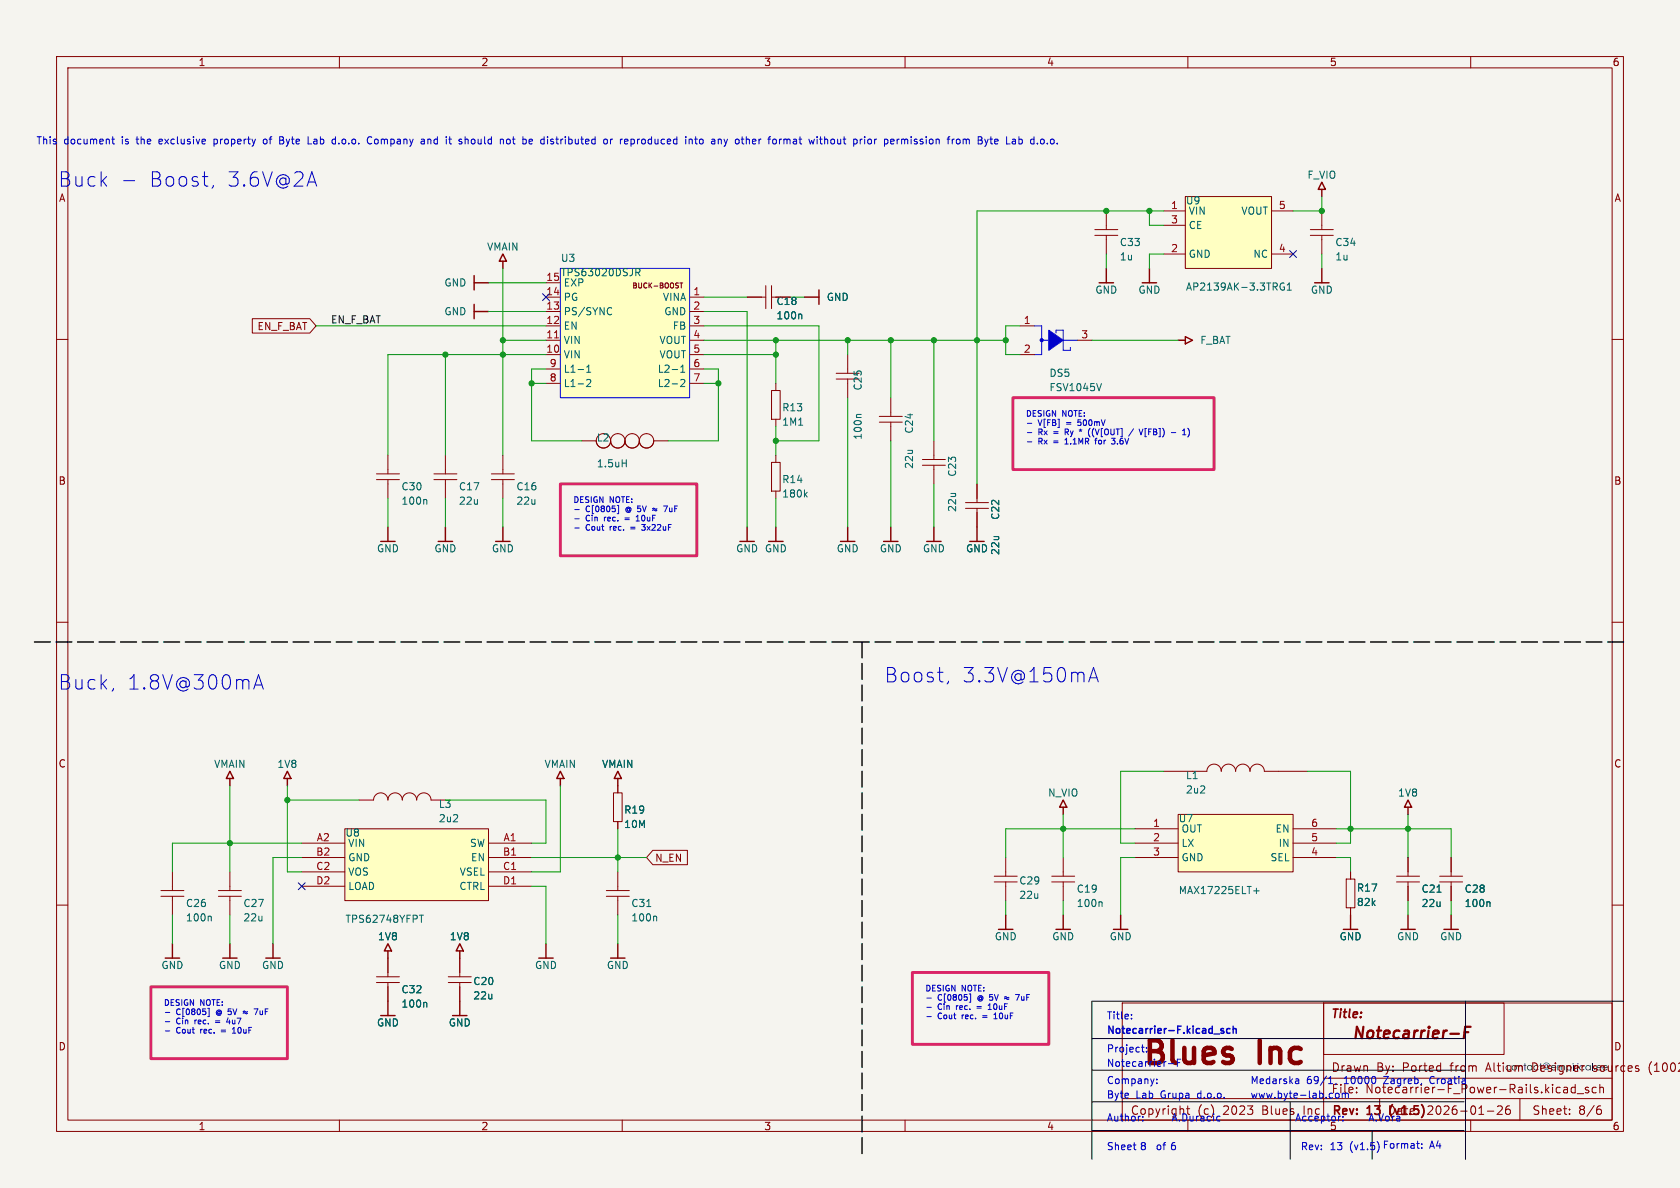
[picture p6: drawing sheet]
<svg xmlns="http://www.w3.org/2000/svg" width="297mm" height="210mm" viewBox="0 0 297 210" stroke-linecap="round" stroke-linejoin="round" font-family="sans-serif">
<path d="M0 0h297v210h-297z" fill="#f5f4ef" stroke="#f5f4ef" stroke-width=".18"/>
<g fill="none" stroke="#840000" stroke-width=".18">
<path d="M10 10h277v190h-277zM12 12h273v186h-273zM60 10v2M110 10v2M160 10v2M210 10v2M260 10v2M10 60h2M285 60h2M10 110h2M285 110h2M10 160h2"/>
<path d="M198.4 177.3h86.6v20.7h-86.6zM285 160h2M60 198v2M110 198v2M160 198v2M198.4 194.2h86.6M210 198v2M239.8 192.3v.1M239.8 193.1v.1M239.9 192.3l-.1 .1M260 198v2M262.9 196.4h1.2"/>
<path d="M264.7 195.6l.6-.1 .2 .1 .1 .3-.9 1.1h.9M266.9 195.5a.59 .59 0 0 0-.7 .6v.6l.1 .2 .4 .1 .2-.1 .1-.5-.1-.3h-.5l-.2 .3M276.5 192.3h.5l.1 .9M276.5 193.1h.6M277.1 192.6l-.6 .1M277.5 196.9v.1M277.5 196.1v.1M278.5 192.3l-.5-.1-.2 .3v.4l.1 .2h.6M278.5 191.7v1.5M278.8 193.3h1.2M280.8 192.3l-.3-.1-.2 .2v.2l.5 .2v.3h-.5M282.2 192.3l-.4-.1-.3 .3v.4l.1 .2h.6"/>
<path d="M282.5 196.1h.5l.1 .3-.1 .5-.5 .1M282.8 192.3l.2-.1 .4 .1 .1 .9M282.8 191.7v1.5M283 195.5l-.5 .1"/>
</g>
<path d="M256.4 182.7h1.5M258.9 182.5h.7M260 181.5h-1l-.2 2" fill="none" stroke="#840000" stroke-width=".4"/>
<g fill="#281c2d">
<path d="M269.5 187.9h.1v.4h.2v.1h-.2l.1 .7 .1 .1h-.3v-.8h-.1v-.1h.1z"/>
<path d="M270.1 188.4l.3-.1 .4 .1v-.1h.1v.9h-.1v-.1l-.3 .1h-.3l-.3-.4h.2a.34 .34 0 0 0 .5 .3 .34 .34 0 0 0 0-.6 .34 .34 0 0 0-.5 .2l-.2 .1z"/>
<path d="M280.4 188.4l.3-.1 .4 .1v-.1h.1v.9h-.1v-.1l-.3 .1h-.3l-.2-.4h.1a.34 .34 0 0 0 .5 .3 .34 .34 0 0 0 .1-.6 .34 .34 0 0 0-.6 .2l-.1 .1z"/>
<path d="M281.4 187.9h.2v1.3h-.2z"/>
</g>
<g fill="none" stroke="#840000" stroke-width=".18">
<path d="M66.5 84.8h4.1M66.5 83.8h4.1M68.6 80.5v3.3M68.6 84.8v3.3M107.2 158.4h4.1M107.2 157.4h4.1M109.2 154.1v3.3M109.2 158.4v3.3M66.5 173.7h4.1M66.5 172.7h4.1M68.6 169.4v3.3M68.6 173.7v3.3"/>
<path d="M79.2 173.7h4.1M79.2 172.7h4.1M81.3 169.4v3.3M81.3 173.7v3.3M234 177.3h31.9v9.1h-31.9zM234 177.3v20.7M209.8 196h.5M210 195.5v1.3M234 190.6h51M243.9 194.2v3.8M268.7 194.2v3.8M291.6 188.3v1"/>
</g>
<g fill="none" stroke="#840000" stroke-width=".25">
<path d="M40.6 136.3l.7 1.3h-1.3zM40.6 137.6v1.3M67.3 179.5h2.5M68.6 166.8l.6 1.3h-1.3zM68.6 168.1v1.3M68.6 177v2.5M80 179.5h2.5M81.3 166.8l.6 1.3h-1.3zM81.3 168.1v1.3M81.3 177v2.5M95.2 169.4h2.6M96.5 166.8v2.6"/>
<path d="M107.9 169.4h2.6M109.2 166.8v2.6"/>
</g>
<path d="M75.3 88.3l.2 .2v.6M75.3 177.2l.2 .2v.6M114.3 160.3h.8M115.9 162l.2 .1v.7" fill="none" stroke="#006464" stroke-width=".18"/>
<path d="M61 146.5h25.4v12.7h-25.4z" fill="#ffffc2"/>
<path d="M61 146.5h25.4v12.7h-25.4z" fill="none" stroke="#800000" stroke-width=".18"/>
<g fill="none" stroke="#840000" stroke-width=".18">
<path d="M165.1 77.9v3.3M163.1 81.2h4M163.1 82.2h4M165.1 82.2v3.3M170.7 88.8h4.1M170.7 89.9h4.1M172.7 85.5v3.3M172.7 89.9v3.3M109.2 138.9v1.3M53.3 156.7h7.7M53.3 154.1h7.7M53.3 151.6h7.7"/>
<path d="M53.3 149h7.7M63.5 141.4h2.5a1.27 1.27 0 0 1 1.3-1.2 1.27 1.27 0 0 1 1.3 1.2 1.27 1.27 0 0 1 1.2-1.2 1.27 1.27 0 0 1 1.3 1.2 1.27 1.27 0 0 1 1.3-1.2 1.27 1.27 0 0 1 1.3 1.2 1.27 1.27 0 0 1 1.2-1.2 1.27 1.27 0 0 1 1.3 1.2h2.5M86.4 156.7h7.6M86.4 154.1h7.6M86.4 151.6h7.6M86.4 149h7.6M108.5 140.2h1.5v5h-1.5zM109.2 145.2v1.3"/>
</g>
<path d="M74.1 161.8h.8M74.5 161.8v1.3" fill="none" stroke="#006464" stroke-width=".18"/>
<g fill="none" stroke="#840000" stroke-width=".25">
<path d="M163.8 95.7h2.6M165.1 93.2v2.5M171.4 95.7h2.6M172.7 93.2v2.5M99.1 136.3l.6 1.3h-1.3zM99.1 137.6v1.3M109.2 136.3l.7 1.3h-1.3zM109.2 137.6v1.3M29.2 169.4h2.5M30.5 166.8v2.6M39.4 169.4h2.5M40.6 166.8v2.6"/>
<path d="M47 169.4h2.5M48.3 166.8v2.6M176.5 164.3h2.6M177.8 161.7v2.6"/>
</g>
<path d="M209.5 34.7h15.3v12.7h-15.3z" fill="#ffffc2"/>
<path d="M209.5 34.7h15.3v12.7h-15.3z" fill="none" stroke="#800000" stroke-width=".18"/>
<g fill="none" stroke="#840000" stroke-width=".18">
<path d="M195.6 37.3v3.3M205.7 39.8h3.8M205.7 37.3h3.8M224.8 37.3h3.8M233.7 37.3v3.3M193.5 41.6h4.1M193.5 40.6h4.1M195.6 41.6v3.3M205.7 44.9h3.8M224.8 44.9h3.8M231.6 41.6h4.1M231.6 40.6h4.1"/>
<path d="M233.7 41.6v3.3"/>
</g>
<path d="M227 50.1a.59 .59 0 0 0-.7 .6 .59 .59 0 0 0 .7 .5l.1-.5h-.3M227.6 51.3h.7M227.6 50.4l.3-.4v1.3" fill="none" stroke="#006464" stroke-width=".18"/>
<path d="M233.7 32.2l.6 1.3h-1.3zM233.7 33.5v1.2M232.4 50h2.5M233.7 47.4v2.6M196.8 164.3h2.6M198.1 161.7v2.6" fill="none" stroke="#840000" stroke-width=".25"/>
<circle cx="184.1" cy="60.1" r=".25" fill="#00f" stroke="#00f" stroke-width=".18"/>
<path d="M185.4 58.4l2.6 1.7-2.6 1.8z" fill="#00f"/>
<g fill="none" stroke="#000bff" stroke-width=".18">
<path d="M182.9 57.6h1.2v5.1h-1.2M185.4 58.4l2.6 1.7-2.6 1.8zM186.7 58.9v-.5h1.3v3.5h1.2v-.5M184.1 60.1h1.3M188 60.1h2.5"/>
<circle cx="184.1" cy="60.1" r=".25"/>
</g>
<g fill="none" stroke="#840000" stroke-width=".18">
<path d="M180.3 57.6h2.6M180.3 62.7h2.6M190.5 60.1h2.5M175.8 155.9h4M175.8 154.9h4M177.8 151.6v3.3M177.8 155.9v3.3M238 155.4h1.5v5.1h-1.5zM238.8 154.1v1.3M246.9 155.9h4.1M246.9 154.9h4.1M248.9 151.6v3.3"/>
<path d="M248.9 155.9v3.3M254.5 155.9h4.1M254.5 154.9h4.1M256.5 151.6v3.3M256.5 155.9v3.3M238.8 160.5v1.2"/>
</g>
<path d="M194.7 67.8l-.4 1.3M254 157.7h.8M263.2 159.4l.2 .2v.7" fill="none" stroke="#006464" stroke-width=".18"/>
<g fill="none" stroke="#840000" stroke-width=".25">
<path d="M194.3 50h2.5M195.6 47.4v2.6M201.9 50h2.6M203.2 47.4v2.6M209.5 59.5l1.3 .6-1.3 .7zM208.3 60.1h1.2M67.3 95.7h2.5M68.6 93.2v2.5M50.8 136.3l.6 1.3h-1.2zM50.8 137.6v1.3M237.5 164.3h2.5M238.8 161.7v2.6"/>
<path d="M247.6 164.3h2.6M248.9 161.7v2.6M255.3 164.3h2.5M256.5 161.7v2.6"/>
</g>
<path d="M208.3 144h20.3v10.1h-20.3z" fill="#ffffc2"/>
<path d="M208.3 144h20.3v10.1h-20.3z" fill="none" stroke="#800000" stroke-width=".18"/>
<g fill="none" stroke="#840000" stroke-width=".18">
<path d="M76.7 84.8h4.1M76.7 83.8h4.1M78.7 80.5v3.3M78.7 84.8v3.3M136.4 81.7h1.5v5.1h-1.5zM137.2 80.5v1.2M137.2 86.8v1.3M200.7 151.6h7.6M200.7 149h7.6M200.7 146.5h7.6M228.6 151.6h7.6M228.6 149h7.6"/>
<path d="M228.6 146.5h7.6"/>
</g>
<path d="M142.3 87.4l.4 .5M142.7 87l-.5 .5M221.6 157.5h1M222.1 157v1" fill="none" stroke="#006464" stroke-width=".18"/>
<path d="M135.9 95.7h2.5M137.2 93.2v2.5M148.6 95.7h2.5M149.9 93.2v2.5M156.2 95.7h2.5M157.5 93.2v2.5" fill="none" stroke="#840000" stroke-width=".25"/>
<path d="M99.1 47.4h22.8v22.9h-22.8z" fill="#ffffc2"/>
<path d="M99.1 47.4h22.8v22.9h-22.8z" fill="none" stroke="#000bff" stroke-width=".18"/>
<g fill="none" stroke="#840000" stroke-width=".18">
<path d="M44.6 56.3h10.2l1.1 1.3-1.1 1.3h-10.2zM96.5 57.6h2.6M96.5 55.1h2.6M96.5 52.5h2.6M96.5 50h2.6M112.4 50.1l-.4-.1v.9M112.9 50v.7M113.4 50v.7M114.4 50.1l-.3-.1-.2 .1M114.7 50v.9M115.2 50l-.5 .5M117.1 50.1l-.4-.1v.9"/>
<path d="M117.6 50.1l.2-.1 .3 .1M118.5 50.1l.2-.1 .4 .1M119.9 50.1h-.4M120.2 50h.5M120.4 50v.9M121.9 57.6h2.6M121.9 55.1h2.6M121.9 52.5h2.6M132.1 52.5h3.3M135.4 50.5v4.1M136.4 52.5h.8M136.4 50.5v4.1"/>
<path d="M96.5 67.8h2.6M96.5 65.2h2.6M96.5 62.7h2.6M96.5 60.1h2.6M106.7 76.7a1.27 1.27 0 0 1 1.2 1.2 1.27 1.27 0 0 1-1.2 1.3 1.27 1.27 0 0 1-1.3-1.3h-2.5M106.7 76.7a1.27 1.27 0 0 0-1.3 1.2 1.27 1.27 0 0 0 1.3 1.3 1.27 1.27 0 0 0 1.3-1.3M109.2 76.7a1.27 1.27 0 0 1 1.3 1.2 1.27 1.27 0 0 1-1.3 1.3 1.27 1.27 0 0 1-1.3-1.3M109.2 76.7a1.27 1.27 0 0 0-1.3 1.2 1.27 1.27 0 0 0 1.3 1.3 1.27 1.27 0 0 0 1.3-1.3 1.27 1.27 0 0 0 1.3 1.3 1.27 1.27 0 0 0 1.2-1.3 1.27 1.27 0 0 0-1.2-1.2M111.8 76.7a1.27 1.27 0 0 0-1.3 1.2 1.27 1.27 0 0 0 1.3 1.3 1.27 1.27 0 0 0 1.2-1.3 1.27 1.27 0 0 0 1.3 1.3 1.27 1.27 0 0 0 1.3-1.3 1.27 1.27 0 0 0-1.3-1.2M114.3 76.7a1.27 1.27 0 0 0-1.3 1.2 1.27 1.27 0 0 0 1.3 1.3 1.27 1.27 0 0 0 1.3-1.3h2.5M121.9 67.8h2.6M121.9 65.2h2.6"/>
<path d="M121.9 62.7h2.6M121.9 60.1h2.6M136.4 69h1.5v5.1h-1.5zM137.2 67.8v1.2M137.2 74.1v1.3M147.8 67h4.1M147.8 66h4.1M149.9 62.7v3.3M149.9 67v3.3M155.4 73.6h4.1M155.4 74.6h4.1M157.5 70.3v3.3"/>
<path d="M157.5 74.6v3.3M86.9 84.8h4M86.9 83.8h4M88.9 80.5v3.3M88.9 84.8v3.3M172.7 85.5v2.6M172.7 90.6v2.6M109.2 138.9v1.3M205.7 136.3h7.7a1.27 1.27 0 0 1 1.2-1.2 1.27 1.27 0 0 1 1.3 1.2 1.27 1.27 0 0 1 1.3-1.2 1.27 1.27 0 0 1 1.2 1.2 1.27 1.27 0 0 1 1.3-1.2 1.27 1.27 0 0 1 1.3 1.2 1.27 1.27 0 0 1 1.2-1.2 1.27 1.27 0 0 1 1.3 1.2h7.6M28.4 158.4h4.1M28.4 157.4h4.1M30.5 154.1v3.3"/>
<path d="M30.5 158.4v3.3M38.6 158.4h4.1M38.6 157.4h4.1M40.6 154.1v3.3M40.6 158.4v3.3M109.2 145.2v1.3M115.4 150.3h6.1v2.6h-6.1l-1.1-1.3zM185.9 155.9h4.1M185.9 154.9h4.1M188 151.6v3.3M188 155.9v3.3M238.8 154.1v1.3"/>
<path d="M248.9 151.6v2.5M248.9 156.7v2.5M256.5 151.6v2.5M256.5 156.7v2.5M68.6 169.4v2.5M68.6 174.4v2.6M81.3 169.4v2.5M81.3 174.4v2.6M238.8 160.5v1.2"/>
</g>
<g fill="none" stroke="#006464" stroke-width=".18">
<path d="M107.8 54.4l.3 .1M108.1 55.5l-.3 .1M112.4 47.5h.5l.2 .2-.1 .4h-.6M112.7 48.1l.4 .7M141.6 55.5l.1 .2v.7M103.7 67.2l.5-.1 .2 .3-.7 .9h.7M103.7 65.8h.7M103.7 64.9l.4-.4v1.3M120.3 67.2l.5-.1 .3 .3-.8 .9h.8M120.3 65.8h.8M120.3 64.9l.4-.4v1.3M141.2 75.2h.7"/>
<path d="M152.3 73.3h-.7l-.2 .1M110 81.9h.7M110.7 81.3v1.2M194.7 159.4l.1 .2v.7M254 157.7h.8M263.2 159.4l.2 .2v.7M37.2 162l.2 .1v.7M75.3 177.2l.2 .2v.6"/>
</g>
<path d="M98 59.7h.8" fill="none" stroke="#a90000" stroke-width=".18"/>
<g fill="none" stroke="#840000" stroke-width=".25">
<path d="M83.8 48.7v2.6M83.8 53.8v2.5M83.8 55.1h2.6M83.8 50h2.6M88.9 44.9l.6 1.3h-1.2zM88.9 46.2v1.2M142.2 52.5h2.6M144.8 51.3v2.5M77.5 95.7h2.5M78.7 93.2v2.5M87.6 95.7h2.6M88.9 93.2v2.5"/>
<path d="M130.8 95.7h2.5M132.1 93.2v2.5M188 141.4l.6 1.3h-1.3zM188 142.7v1.3M248.9 141.4l.7 1.3h-1.3zM248.9 142.7v1.3M186.7 164.3h2.5M188 161.7v2.6"/>
</g>
<path d="M259.1 177v27.9M287 177h-94v27.9M193 183.6h65.8M193 199.8h65.8M193 189.2h65.8M193 194.8h65.8M228.1 194.8v10.1M242.6 199.8v5.1" fill="none" stroke="#000" stroke-width=".18"/>
<path d="M152.4 113.5v91.4M287 113.5h-281.9" fill="none" stroke="#000" stroke-width=".25" stroke-dasharray="2.8 1"/>
<g fill="none" stroke="#009600" stroke-width=".18">
<path d="M203.2 37.3v2.5h2.5M205.7 37.3h-33v48.2M233.7 34.7v2.6h-5.1M55.9 57.6h40.6M86.4 50h10.1M86.4 55.1h10.1M88.9 47.4v33.1M124.5 57.6h20.3v20.3h-7.6M124.5 52.5h7.6M124.5 55.1h7.6v38.1M139.7 52.5h2.5M180.3 57.6h-2.5v5.1h2.5"/>
<path d="M195.6 44.9v2.5M205.7 44.9h-2.5v2.5M233.7 44.9v2.5M78.7 62.7v17.8M88.9 60.1h7.6M94 67.8h2.5M96.5 62.7h-27.9v17.8M96.5 65.2h-2.5v12.7h8.9M124.5 60.1h53.3M124.5 62.7h12.7M124.5 65.2h2.5v12.7h-8.9M124.5 67.8h2.5"/>
<path d="M137.2 60.1v7.7M137.2 75.4v5.1M149.9 60.1v2.6M149.9 70.3v22.9M157.5 60.1v10.2M157.5 77.9v15.3M165.1 60.1v17.8M193 60.1h15.3M68.6 88.1v5.1M78.7 88.1v5.1M88.9 88.1v5.1M137.2 88.1v5.1"/>
<path d="M165.1 85.5v7.7M40.6 138.9v15.2M50.8 138.9v15.2h2.5M99.1 138.9v15.2h-5.1M205.7 136.3h-7.6v12.7h2.6M231.1 136.3h7.7v12.7h-2.6M50.8 141.4h12.7M53.3 149h-22.8v5.1M53.3 151.6h-5v15.2M78.7 141.4h17.8v7.6h-2.5M94 156.7h2.5v10.1M94 151.6h20.3"/>
<path d="M109.2 146.5v7.6M177.8 159.2v2.5M188 144v7.6M188 159.2v2.5M200.7 146.5h-22.9v5.1M200.7 151.6h-2.6v10.1M236.2 146.5h20.3v5.1M236.2 151.6h2.6v2.5M248.9 144v7.6M248.9 159.2v2.5M256.5 159.2v2.5M30.5 161.7v5.1"/>
<path d="M40.6 161.7v5.1M109.2 161.7v5.1"/>
</g>
<path d="M95.9 51.9l1.2 1.2M97.1 51.9l-1.2 1.2M228 44.3l1.2 1.2M229.2 44.3l-1.2 1.2M52.7 156.1l1.2 1.2M53.9 156.1l-1.2 1.2" fill="none" stroke="#000084" stroke-width=".18"/>
<g fill="none" stroke="#0000c2" stroke-width=".18">
<path d="M19.8 24.6h.4M19.9 24.2v1.1l.3 .1M21.9 31.9h1.9M37.7 32.8l-.2 .5M37.8 24.6v1.3M37.8 25.4h.2M38 24.6l-.2 .1M47 24.6l-.3 .1-.2 .1 .1 .5 .4 .1M49.4 24.2h.6M49.4 24.8h.5M49.9 24.8h.2M50 24.7l-.1 .1"/>
<path d="M50.1 25.4h-.7M54.5 25.4h.6M59.2 24.6l.1 .1M59.3 24.2v1.2M59.3 25.4h-.1M65.1 25.3l.3 .1 .3-.1M65.7 24.3l-.3-.1-.3 .2M74.6 24.6h.2l.2 .2v.6M75 25.4h-.4M75 24.9l-.4 .1M75.6 24.6v.8M75.8 24.6l-.2 .1"/>
<path d="M79.3 24.6h.5M79.7 25.4h.1M82.3 24.7h.4l.1 .7M89.6 24.7l.2-.1 .3 .1 .1 .5-.1 .2h-.3l-.2-.1zM93.7 24.6l.4 .1v.2l-.6 .1M94.1 25.4h-.4M97.5 24.6l.3 .1M97.5 25l.3 .1 .1 .2-.2 .1h-.2M107.1 24.6l.3 .2v.4l-.3 .2M107.9 24.6v.8M108.3 24.6l-.4 .2M111.9 24.6l.3 .2v.4l-.3 .2"/>
<path d="M122.8 24.6h.5M123 24.2v1.1l.3 .1M124.2 24.7l-.3-.1-.2 .2v.5l.2 .1h.3M128 24.6l.3 .8M128.3 25.4l-.3 .5M128.6 24.6l-.3 .8M133.4 24.6h-.2l-.2 .2 .1 .6h.3M133.6 24.9l-.6 .1M138.6 24.7l.4-.1 .1 .2M138.6 24.6v.8M139.1 24.8v.6M139.5 24.6l-.4 .2"/>
<path d="M145.8 24.7l.2-.1 .3 .1v.7M145.8 24.2v1.2M153.5 24.7l.3-.1 .3 .2-.1 .5-.2 .1h-.3M154.6 24.6v.8M155 24.6l-.4 .2M159.5 24.7l.3-.1 .1 .2M159.9 24.8l.2-.2 .3 .1 .1 .7M159.9 24.8v.6M170.3 24.7l.3-.1 .2 .2M170.3 24.6v.8M170.8 24.8l.2-.2 .3 .1 .1 .7M170.8 24.8v.6"/>
<path d="M182.8 24.7l-.4-.1-.2 .2 .1 .6h.5M186.9 25.3v.1M181.6 74.8h.8M181.6 76.5h.8M181.6 78.1h.8M184.6 74.1v1.5M187 74.1h.2v1.5M188.3 78.5h.5M188.3 75.8v1.1M188.3 76.4h.4M188.5 77.6l-.2 .2M190.5 75.1l.1 .1"/>
<path d="M190.6 74.2v.4M190.9 76.3l.1-.2 .2 .2M192.5 76.1v.7l.2 .4M193.7 77.6v.9M196.5 78.4l.1 .1 .5-.1M200.4 75.8l-.9 1.3M202.1 75.8l-.4 1.1M202.7 75.7h-.3v1.5h.3M205.5 75.7h.1M207.1 76.5h.8M209.1 76.1l.3-.3v1.1M210 75.7a1.17 1.17 0 0 1 0 1.5"/>
<path d="M101.6 90.1h.8M101.6 91.7h.8M101.6 93.3h.8M109.4 89.3v1.5h-.3M112.5 92.1h.5M112.8 91.1v1M113.4 93.6l.5 .1M114.1 92.7l-.4 .4h.2M115.7 90.2h-.3M115.7 89.9h-.3M192.7 119.8h1.2M20.1 121.7l-.3 .5"/>
<path d="M44.9 121.8l.8-2.5 .8 2.5M45.1 121.1h1.2M167.7 120.4l-.3 .5M192.5 120.5l.8-2.5 .9 2.5M29.2 179h.8M37 178.2v1.5h-.3M40.3 179.9l-.2 .8h.6M43.3 179.1h-.3M43.3 178.8h-.3M163.9 176.4h.7M163.9 178.1h.7M163.9 179.7h.7"/>
<path d="M171.6 175.7v1.5h-.2M174.7 178.5h.6M175 177.4v1.1M176 179.1v1M177.9 176.5l-.3 .1M177.9 176.2l-.3 .1M200 179.3v.2M29.2 180.6h.8M29.2 182.2h.8M41.1 182.6h.6M41.4 181.6v1M175.7 180.1h.6"/>
<path d="M200 180v.1M204.5 191.4v.2M215.2 198.1h.5M215.2 197.4h.5M229.6 190.9v.7M229.6 191.5l-.4 .1M243.2 190.8v.5M243.5 201.9a1.49 1.49 0 0 1 0 1.8M250.4 202.1h.5M250.8 203h.1M251.3 202.9v.1M251.3 202.2v.1"/>
</g>
<path d="M216.2 182.2l.2 .2-.2 .3M216.2 181.8l.1 .1M217.5 181.9l-.4-.1-.2 .3 .1 .5h.5M218 181.9l.2-.1 .3 .1v.8M218 181.4v1.3" fill="none" stroke="#0000c2" stroke-width=".25"/>
<path d="M179.1 70.3h35.5v12.7h-35.5zM99.1 85.5h24.1v12.7h-24.1zM26.7 174.4h24.1v12.7h-24.1zM161.3 171.9h24.1v12.7h-24.1z" fill="none" stroke="#da2467" stroke-width=".51"/>
<g fill="#009600" stroke="#009600" stroke-width=".18">
<circle cx="137.2" cy="62.7" r=".46"/>
<circle cx="137.2" cy="60.1" r=".46"/>
<circle cx="88.9" cy="60.1" r=".46"/>
<circle cx="127" cy="67.8" r=".46"/>
<circle cx="88.9" cy="62.7" r=".46"/>
<circle cx="94" cy="67.8" r=".46"/>
<circle cx="172.7" cy="60.1" r=".46"/>
<circle cx="188" cy="146.5" r=".46"/>
<circle cx="248.9" cy="146.5" r=".46"/>
<circle cx="238.8" cy="146.5" r=".46"/>
<circle cx="157.5" cy="60.1" r=".46"/>
<circle cx="165.1" cy="60.1" r=".46"/>
<circle cx="137.2" cy="77.9" r=".46"/>
<circle cx="149.9" cy="60.1" r=".46"/>
<circle cx="78.7" cy="62.7" r=".46"/>
<circle cx="177.8" cy="60.1" r=".46"/>
<circle cx="195.6" cy="37.3" r=".46"/>
<circle cx="233.7" cy="37.3" r=".46"/>
<circle cx="203.2" cy="37.3" r=".46"/>
<circle cx="50.8" cy="141.4" r=".46"/>
<circle cx="40.6" cy="149" r=".46"/>
<circle cx="109.2" cy="151.6" r=".46"/>
</g>
<g font-size="5.6" fill="#0000c2">
<text x="201.8" y="189.3">Blues</text>
<text x="222.8" y="189.3">Inc</text>
</g>
<g font-size="3.5" fill="#0000c2">
<text x="10.2" y="33.2">Buck</text>
<text x="26.1" y="33.2">Boost,</text>
<text x="39.9" y="33.2">3.6V@2A</text>
<text x="10.2" y="122.1">Buck,</text>
<text x="22.3" y="122.1">1.8V@300mA</text>
<text x="156.2" y="120.9">Boost,</text>
<text x="169.9" y="120.9">3.3V@150mA</text>
</g>
<text font-size="2.8" fill="#840000" x="238.8" y="184.2">Notecarrier-F</text>
<g font-size="2.1" fill="#840000">
<text x="235.2" y="180.4">Title:</text>
<text x="235.3" y="189.7">Drawn</text>
<text x="248" y="189.7">Ported</text>
<text x="263" y="189.7">Altium</text>
<text x="271.3" y="189.7">Designer</text>
<text x="282.2" y="189.7">sources</text>
<text x="292.2" y="189.7">(10027</text>
<text x="216.3" y="197.3">2023</text>
<text x="223.3" y="197.3">Blues</text>
<text x="241.4" y="193.5">Notecarrier-F_Power-Rails.kicad_sch</text>
<text x="245.2" y="197.3">Date:</text>
<text x="246.4" y="197.5">(v1.5) 2026-01-26</text>
<text x="270.8" y="197.3">Sheet:</text>
<text x="279" y="197.3">8/6</text>
</g>
<g font-size="2.1" fill="#0000c2">
<text x="243.3" y="189.7">By:</text>
<text x="256.6" y="189.7">from</text>
<text x="199.8" y="197.3">Copyright</text>
<text x="211.7" y="197.3">(c)</text>
<text x="230.7" y="197.3">Inc</text>
<text x="235.3" y="193.5">File:</text>
<text x="235.4" y="197.5">Rev:</text>
<text x="241.8" y="197.5">13</text>
</g>
<g font-size="1.8" fill="#840000">
<text x="35" y="11.9">1</text>
<text x="85" y="11.9">2</text>
<text x="135" y="11.9">3</text>
<text x="185" y="11.9">4</text>
<text x="235" y="11.9">5</text>
<text x="285" y="11.9">6</text>
<text x="10.3" y="35.9">A</text>
<text x="285.3" y="35.9">A</text>
<text x="45.4" y="58.6">EN_F_BAT</text>
<text x="137.2" y="54.1">C18</text>
<text x="10.3" y="85.9">B</text>
<text x="285.3" y="85.9">B</text>
<text x="10.3" y="135.9">C</text>
<text x="285.3" y="135.9">C</text>
<text x="115.7" y="152.5">N_EN</text>
<text x="10.3" y="185.9">D</text>
<text x="285.3" y="185.9">D</text>
<text x="35" y="200">1</text>
<text x="85" y="200">2</text>
<text x="135" y="200">3</text>
<text x="185" y="200">4</text>
<text x="285" y="200">6</text>
</g>
<g font-size="1.8" fill="#0000c2">
<text x="6.3" y="25.6">This</text>
<text x="11.3" y="25.6">document</text>
<text x="21.6" y="25.6">is</text>
<text x="24.4" y="25.6">the</text>
<text x="28.6" y="25.6">exclusive</text>
<text x="38.5" y="25.6">property</text>
<text x="47.4" y="25.6">of</text>
<text x="50.5" y="25.6">Byte</text>
<text x="55.7" y="25.6">Lab</text>
<text x="60.2" y="25.6">d.o.o.</text>
<text x="66.6" y="25.6">Company</text>
<text x="76.3" y="25.6">and</text>
<text x="80.9" y="25.6">it</text>
<text x="83.4" y="25.6">should</text>
<text x="90.9" y="25.6">not</text>
<text x="95.1" y="25.6">be</text>
<text x="98.5" y="25.6">distributed</text>
<text x="109.8" y="25.6">or</text>
<text x="112.9" y="25.6">reproduced</text>
<text x="124.7" y="25.6">into</text>
<text x="129.5" y="25.6">any</text>
<text x="133.9" y="25.6">other</text>
<text x="140" y="25.6">format</text>
<text x="147.4" y="25.6">without</text>
<text x="155.4" y="25.6">prior</text>
<text x="161" y="25.6">permission</text>
<text x="172.5" y="25.6">from</text>
<text x="178" y="25.6">Byte</text>
<text x="183.2" y="25.6">Lab</text>
<text x="195.6" y="182.8">Notecarrier-F.kicad_sch</text>
<text x="195.6" y="180.3">Title:</text>
<text x="195.6" y="191.7">Company:</text>
<text x="195.6" y="186.1">Project:</text>
<text x="195.6" y="188.7">Notecarrier-F</text>
<text x="221" y="191.7">Medarska</text>
<text x="231" y="191.7">69/1,</text>
<text x="237.7" y="191.7">10000</text>
<text x="244.9" y="191.7">Zagreb,</text>
<text x="253.2" y="191.7">Croatia</text>
<text x="195.6" y="194.3">Byte</text>
<text x="200.8" y="194.3">Lab</text>
<text x="205.3" y="194.3">Grupa</text>
<text x="212" y="194.3">d.o.o.</text>
<text x="221" y="194.3">www.byte-lab.com</text>
<text x="195.6" y="203.4">Sheet 8</text>
<text x="195.6" y="198.3">Author:</text>
<text x="204.2" y="203.4">of 6</text>
<text x="207" y="198.3">A.Duracic</text>
<text x="228.9" y="198.3">Acceptor:</text>
<text x="229.9" y="203.4">Rev:</text>
<text x="234.9" y="203.4">13</text>
<text x="235" y="200">5</text>
<text x="238.5" y="203.4">(v1.5)</text>
<text x="241.8" y="198.3">A.Vora</text>
<text x="244.3" y="203.2">Format:</text>
<text x="252.7" y="203.2">A4</text>
</g>
<g font-size="1.8" fill="#006464">
<text x="231" y="31.8">F_VIO</text>
<text x="209.6" y="36.3">U9</text>
<text x="210.1" y="40.7">CE</text>
<text x="210.1" y="38.2">VIN</text>
<text x="219.4" y="38.2">VOUT</text>
<text x="86" y="44.5">VMAIN</text>
<text x="99.1" y="46.5">U3</text>
<text x="197.9" y="46.2">1u</text>
<text x="197.9" y="43.7">C33</text>
<text x="210.1" y="45.8">GND</text>
<text x="221.5" y="45.8">NC</text>
<text x="236" y="46.2">1u</text>
<text x="236" y="43.7">C34</text>
<text x="78.5" y="50.9">GND</text>
<text x="99.1" y="49">TPS63020DSJR</text>
<text x="99.6" y="53.4">PG</text>
<text x="99.6" y="50.9">EXP</text>
<text x="117.1" y="53.4">VINA</text>
<text x="146.1" y="53.4">GND</text>
<text x="193.5" y="52.1">GND</text>
<text x="201.2" y="52.1">GND</text>
<text x="209.6" y="51.6">AP2139AK-3.3TRG1</text>
<text x="231.6" y="52.1">GND</text>
<text x="78.5" y="55.9">GND</text>
<text x="99.6" y="58.5">EN</text>
<text x="99.6" y="55.9">PS/SYNC</text>
<text x="117.3" y="55.9">GND</text>
<text x="118.9" y="58.5">FB</text>
<text x="137.2" y="56.7">100n</text>
<text x="99.6" y="63.6">VIN</text>
<text x="99.6" y="61">VIN</text>
<text x="116.5" y="63.6">VOUT</text>
<text x="116.5" y="61">VOUT</text>
<text x="212.1" y="61">F_BAT</text>
<text x="99.6" y="68.6">L1-2</text>
<text x="99.6" y="66.1">L1-1</text>
<text x="116.2" y="68.6">L2-2</text>
<text x="116.2" y="66.1">L2-1</text>
<text x="152.5" y="69.1" transform="rotate(-90 152.5 69.1)">C25</text>
<text x="185.4" y="69.4">FSV1045V</text>
<text x="185.4" y="66.8">DS5</text>
<text x="138.2" y="72.9">R13</text>
<text x="138.2" y="75.5">1M1</text>
<text x="152.5" y="77.8" transform="rotate(-90 152.5 77.8)">100n</text>
<text x="161.6" y="76.7" transform="rotate(-90 161.6 76.7)">C24</text>
<text x="105.4" y="82.8">1.5uH</text>
<text x="105.4" y="78.2">L2</text>
<text x="161.6" y="83" transform="rotate(-90 161.6 83)">22u</text>
<text x="70.9" y="89.4">100n</text>
<text x="70.9" y="86.9">C30</text>
<text x="81" y="86.9">C17</text>
<text x="81" y="89.4">22u</text>
<text x="91.2" y="86.9">C16</text>
<text x="91.2" y="89.4">22u</text>
<text x="138.2" y="85.6">R14</text>
<text x="138.2" y="88.2">180k</text>
<text x="169.2" y="84.4" transform="rotate(-90 169.2 84.4)">C23</text>
<text x="169.2" y="90.6" transform="rotate(-90 169.2 90.6)">22u</text>
<text x="176.8" y="92" transform="rotate(-90 176.8 92)">C22</text>
<text x="66.5" y="97.8">GND</text>
<text x="76.7" y="97.8">GND</text>
<text x="86.9" y="97.8">GND</text>
<text x="130" y="97.8">GND GND</text>
<text x="147.8" y="97.8">GND</text>
<text x="155.4" y="97.8">GND</text>
<text x="163.1" y="97.8">GND</text>
<text x="170.7" y="97.8">GND</text>
<text x="176.8" y="98.2" transform="rotate(-90 176.8 98.2)">22u</text>
<text x="37.8" y="135.9">VMAIN</text>
<text x="48.9" y="135.9">1V8</text>
<text x="96.2" y="135.9">VMAIN</text>
<text x="106.3" y="135.9">VMAIN</text>
<text x="209.6" y="137.9">L1</text>
<text x="77.5" y="143">L3</text>
<text x="185.2" y="141">N_VIO</text>
<text x="209.6" y="140.5">2u2</text>
<text x="247.1" y="141">1V8</text>
<text x="61" y="148.1">U8</text>
<text x="61.5" y="149.9">VIN</text>
<text x="77.5" y="145.6">2u2</text>
<text x="83" y="149.9">SW</text>
<text x="110.2" y="144">R19</text>
<text x="110.2" y="146.6">10M</text>
<text x="208.3" y="145.6">U7</text>
<text x="208.8" y="149.9">LX</text>
<text x="208.8" y="147.4">OUT</text>
<text x="225.4" y="147.4">EN</text>
<text x="226" y="149.9">IN</text>
<text x="61.5" y="155">VOS</text>
<text x="61.5" y="152.5">GND</text>
<text x="81.2" y="155">VSEL</text>
<text x="83.2" y="152.5">EN</text>
<text x="208.8" y="152.5">GND</text>
<text x="224.5" y="152.5">SEL</text>
<text x="32.8" y="160.5">C26</text>
<text x="42.9" y="160.5">C27</text>
<text x="61.5" y="157.5">LOAD</text>
<text x="81.1" y="157.5">CTRL</text>
<text x="111.5" y="160.5">C31</text>
<text x="180.1" y="156.6">C29</text>
<text x="180.1" y="159.1">22u</text>
<text x="190.3" y="160.5">100n</text>
<text x="190.3" y="158">C19</text>
<text x="208.3" y="158.3">MAX17225ELT+</text>
<text x="239.8" y="160.4">82k</text>
<text x="239.8" y="157.8">R17</text>
<text x="251.2" y="158">C21</text>
<text x="251.2" y="160.5">22u</text>
<text x="258.8" y="160.5">100n</text>
<text x="258.8" y="158">C28</text>
<text x="32.8" y="163.1">100n</text>
<text x="42.9" y="163.1">22u</text>
<text x="61" y="163.3">TPS62748YFPT</text>
<text x="66.7" y="166.4">1V8</text>
<text x="79.4" y="166.4">1V8</text>
<text x="111.5" y="163.1">100n</text>
<text x="175.8" y="166.4">GND</text>
<text x="185.9" y="166.4">GND</text>
<text x="196.1" y="166.4">GND</text>
<text x="236.7" y="166.4">GND</text>
<text x="246.9" y="166.4">GND</text>
<text x="254.5" y="166.4">GND</text>
<text x="28.4" y="171.5">GND</text>
<text x="38.6" y="171.5">GND</text>
<text x="46.2" y="171.5">GND</text>
<text x="94.5" y="171.5">GND</text>
<text x="107.2" y="171.5">GND</text>
<text x="70.9" y="178.3">100n</text>
<text x="70.9" y="175.8">C32</text>
<text x="83.6" y="174.3">C20</text>
<text x="83.6" y="176.9">22u</text>
<text x="66.5" y="181.7">GND</text>
<text x="79.2" y="181.7">GND</text>
</g>
<g font-size="1.8" fill="#a90000">
<text x="206.9" y="39.6">3</text>
<text x="206.9" y="37">1</text>
<text x="226" y="37">5</text>
<text x="206.9" y="44.7">2</text>
<text x="226" y="44.7">4</text>
<text x="96.5" y="52.3">14</text>
<text x="96.5" y="49.7">15</text>
<text x="122.5" y="52.3">1</text>
<text x="96.5" y="59.9">11</text>
<text x="96.5" y="57.4">12</text>
<text x="96.5" y="54.8">13</text>
<text x="122.5" y="59.9">4</text>
<text x="122.5" y="57.4">3</text>
<text x="122.5" y="54.8">2</text>
<text x="180.9" y="57.4">1</text>
<text x="191.1" y="59.9">3</text>
<text x="96.5" y="62.4">10</text>
<text x="97.1" y="65">9</text>
<text x="122.5" y="65">6</text>
<text x="122.5" y="62.4">5</text>
<text x="180.9" y="62.4">2</text>
<text x="97.1" y="67.5">8</text>
<text x="122.5" y="67.5">7</text>
<text x="55.9" y="148.8">A2</text>
<text x="88.9" y="148.8">A1</text>
<text x="203.8" y="148.8">2</text>
<text x="203.8" y="146.3">1</text>
<text x="231.7" y="148.8">5</text>
<text x="231.7" y="146.3">6</text>
<text x="55.8" y="153.9">C2</text>
<text x="55.8" y="151.3">B2</text>
<text x="88.8" y="153.9">C1</text>
<text x="88.8" y="151.3">B1</text>
<text x="203.8" y="151.3">3</text>
<text x="231.7" y="151.3">4</text>
<text x="55.8" y="156.4">D2</text>
<text x="88.8" y="156.4">D1</text>
</g>
<text font-size="1.8" fill="#0f0f0f" x="58.4" y="57.3">EN_F_BAT</text>
<g font-size="1.4" fill="#0000c2">
<text x="181.3" y="74">DESIGN</text>
<text x="183.6" y="75.6">V[FB]</text>
<text x="183.6" y="77.3">Rx</text>
<text x="186.4" y="77.3">=</text>
<text x="187.8" y="74">NOTE:</text>
<text x="188.7" y="75.6">=</text>
<text x="188.7" y="77.3">Ry</text>
<text x="191" y="75.6">500mV</text>
<text x="193.4" y="77.3">((V[OUT]</text>
<text x="200.9" y="77.3">/</text>
<text x="203" y="77.3">V[FB])</text>
<text x="208.8" y="77.3">-</text>
<text x="183.6" y="78.9">Rx</text>
<text x="186.4" y="78.9">=</text>
<text x="188.7" y="78.9">1.1MR</text>
<text x="194.4" y="78.9">for</text>
<text x="197.5" y="78.9">3.6V</text>
<text x="101.3" y="89.2">DESIGN</text>
<text x="107.8" y="89.2">NOTE:</text>
<text x="103.6" y="90.9">C[0805]</text>
<text x="103.6" y="92.5">Cin</text>
<text x="103.6" y="94.2">Cout</text>
<text x="107" y="92.5">rec.</text>
<text x="108" y="94.2">rec.</text>
<text x="110.8" y="90.9">@ 5V</text>
<text x="110.9" y="92.5">=</text>
<text x="111.9" y="94.2">=</text>
<text x="113.2" y="92.5">10uF</text>
<text x="114.2" y="94.2">3x22uF</text>
<text x="116" y="90.9">þÿ&quot;H</text>
<text x="118.3" y="90.9">7uF</text>
<text x="28.9" y="178.1">DESIGN</text>
<text x="31.2" y="179.8">C[0805]</text>
<text x="35.4" y="178.1">NOTE:</text>
<text x="38.4" y="179.8">@ 5V</text>
<text x="43.6" y="179.8">þÿ&quot;H</text>
<text x="45.9" y="179.8">7uF</text>
<text x="163.5" y="175.6">DESIGN</text>
<text x="165.8" y="177.2">C[0805]</text>
<text x="165.8" y="178.9">Cin</text>
<text x="169.2" y="178.9">rec.</text>
<text x="170" y="175.6">NOTE:</text>
<text x="173.1" y="177.2">@ 5V</text>
<text x="173.1" y="178.9">=</text>
<text x="175.4" y="178.9">10uF</text>
<text x="178.3" y="177.2">þÿ&quot;H</text>
<text x="180.6" y="177.2">7uF</text>
<text x="31.2" y="181.4">Cin</text>
<text x="31.2" y="183.1">Cout</text>
<text x="34.6" y="181.4">rec.</text>
<text x="35.6" y="183.1">rec.</text>
<text x="38.5" y="181.4">=</text>
<text x="39.5" y="183.1">=</text>
<text x="40.8" y="181.4">4u7</text>
<text x="41.8" y="183.1">10uF</text>
<text x="165.8" y="180.5">Cout</text>
<text x="170.3" y="180.5">rec.</text>
<text x="174.1" y="180.5">=</text>
<text x="176.4" y="180.5">10uF</text>
</g>
<text font-size="1.2" fill="#840000" x="111.6" y="51.4">BUCK-BOOST</text>
</svg>
